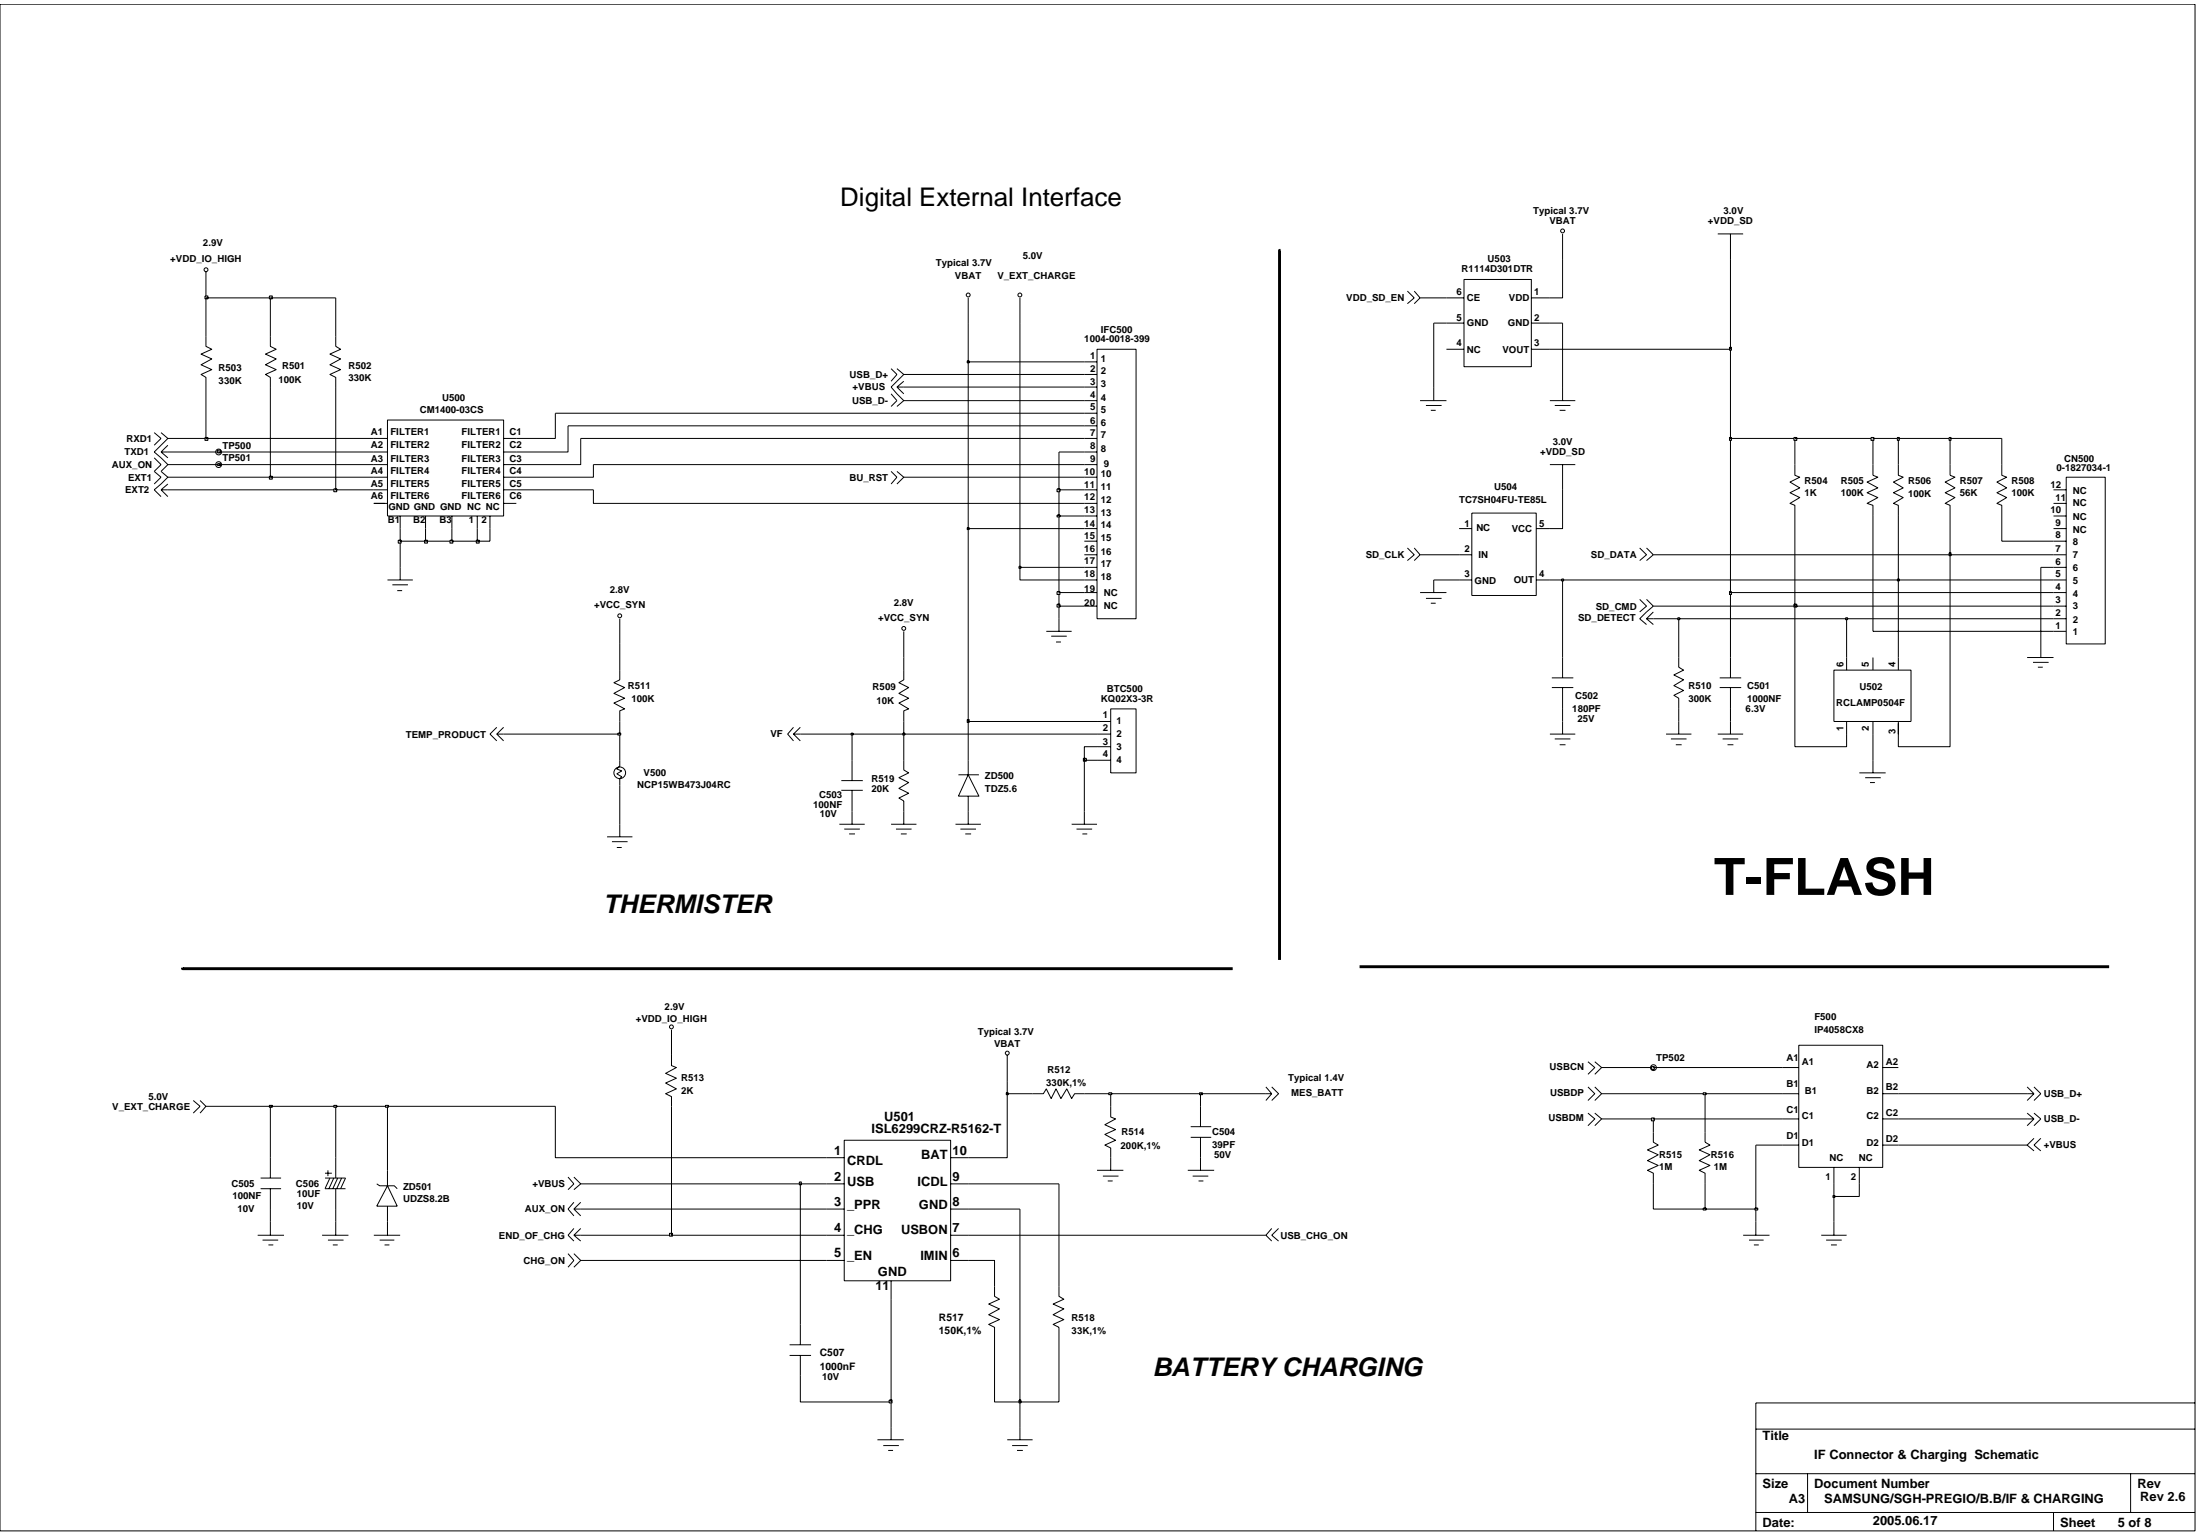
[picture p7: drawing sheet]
<svg xmlns="http://www.w3.org/2000/svg" width="192mm" height="134mm" viewBox="0 0 192 134" stroke-linecap="round" stroke-linejoin="round" font-family="sans-serif">
<g fill="none" stroke="#000" stroke-width=".09">
<path d="M13.5 39.9l.5 .6-.5 .6 .5 .5-.5 .6M13.5 37.7l.5 .5-.5 .6M14 37.7l.6 .5-1.1 1.2 1.1 1.1-.6 .6 .6 .5-1.1 1.1 .5 .6M14 39.4h.6M14 39.4l.6 .5M14.6 38.8l-.6 .6M18 29.4v.8l.5 .3-1 .4 1 .4-1 .5 1 .4-1 .5 .5 .2v.9M18 23.7v2.3M23.6 29.4v.8l.5 .3-.9 .4 .9 .4-.9 .5 .9 .4-.9 .5 .4 .2v.9M29.3 29.4v.8l.4 .3-.9 .4 .9 .4-.9 .5 .9 .4-.9 .5 .5 .2v.9M32.6 39.4h1.2M32.6 38.2h1.2"/>
<path d="M33.8 36.6h10.1v8.4h-10.1zM43.9 39.4h1.1M43.9 38.2h1.1M77.7 34.4l.5 .5-.5 .6M77.7 32.2l.5 .5-.5 .6M78.2 32.2l.6 .5-1.1 1.1 1.1 1.1-.6 .6M78.2 33.8h.6M78.2 33.8l.6 .6M78.8 33.3l-.6 .5M84.5 26v2.2M89 26v2.2M94.6 34.9h1.1"/>
<path d="M94.6 36h1.1M94.6 31.6h1.1M94.6 39.4h1.1M94.6 37.1h1.1M94.6 32.7h1.1M94.6 33.8h1.1M94.6 38.2h1.1M95.7 30.5h3.4v23.5h-3.4zM122.8 25.4l.6 .6-.6 .5M123.4 25.4l.5 .6-.5 .5M123.9 34.9h2.3M124.4 35.4h1.4"/>
<path d="M124.8 35.8h.4M125.1 33.8v1.1M126.2 28.2h1.5M126.2 30.5h1.5M126.2 26h1.5M127.7 24.4h5.9v7.6h-5.9zM133.6 28.2h1.6M133.6 30.5h1.6M133.6 26h1.6M135.2 34.9h2.2M135.6 35.4h1.4M136.1 35.8h.5"/>
<path d="M136.3 20.4v2.2M136.3 33.8v1.1M149.8 20.4h2.3M151 20.4v2.2M14 42.7l.6 .6M14 42.7h.6M14.6 42.2l-.6 .5M32.6 42.7h1.2M32.6 40.5h1.2M32.6 41.6h1.2M32.6 43.9h1.2M33.8 50.6h2.2"/>
<path d="M34.2 51h1.4M34.7 51.5h.4M34.9 45v1.1M34.9 49.5v1.1M37.1 45v1.1M39.4 45v1.1M41.6 45v1.1M42.7 45v1.1M43.9 42.7h1.1M43.9 40.5h1.1M43.9 41.6h1.1M43.9 43.9h1.1"/>
<path d="M54.1 58.4v.9l-.5 .2 .9 .5-.9 .5 .9 .4-.9 .4 .9 .5-.4 .2v.9M54.1 54v2.2M77.7 41.1l.5 .5-.5 .6M78.2 41.1l.6 .5-.6 .6M78.8 58.4v.9l-.4 .2 .9 .5-.9 .5 .9 .4-.9 .4 .9 .5-.5 .2v.9M78.8 55.1v2.2M91.3 55.1h2.2M91.7 55.5h1.4M92.1 56h.4M92.4 54v1.1M94.6 50.6h1.1M94.6 46.1h1.1"/>
<path d="M94.6 48.4h1.1M94.6 42.7h1.1M94.6 40.5h1.1M94.6 41.6h1.1M94.6 43.9h1.1M94.6 45h1.1M94.6 52.9h1.1M94.6 47.2h1.1M94.6 49.5h1.1M94.6 51.7h1.1M122.8 47.8l.6 .6-.6 .5M123.4 47.8l.5 .6-.5 .5"/>
<path d="M123.9 51.7h2.3M124.4 52.2h1.4M124.8 52.6h.4M125.1 50.6v1.1M127.3 50.6h1.1M127.3 46.1h1.1M127.3 48.4h1.1M128.4 44.8h5.6v7.1h-5.6zM134 50.6h1.2M134 46.1h1.2M135.2 40.5h2.2M135.4 60h1.8"/>
<path d="M135.4 59.1h1.8M136.3 40.5v2.2M136.3 57.3v1.8M136.3 60v1.8M143 52.3l.6 .6-.6 .5M143 47.8l.6 .6-.6 .5M143.6 52.3l.6 .6-1.2 1.1 .6 .5M143.6 47.8l.6 .6-.6 .5M143.6 54h.6M144.2 53.4l-.6 .6 .6 .5M146.4 57.3v.9l.5 .2-.9 .5 .9 .4-.9 .5 .9 .4-.9 .4 .4 .3v.9M150 60h1.9"/>
<path d="M150 59.1h1.9M151 57.3v1.8M151 60v1.8M156.6 40.5v1l.4 .1-.9 .4 .9 .6-.9 .4 .9 .4-.9 .5 .5 .2v.9M160 58.4h6.7v4.5h-6.7zM161.1 57.3v1.1M163.4 40.5v1l.4 .1-.9 .4 .9 .6-.9 .4 .9 .4-.9 .5 .5 .2v.9M163.4 57.3v1.1M165.6 40.5v1l.4 .1-.8 .4 .8 .6-.8 .4 .8 .4-.8 .5 .4 .2v.9M165.6 57.3v1.1M170.1 40.5v1l.4 .1-.8 .4 .8 .6-.8 .4 .8 .4-.8 .5 .4 .2v.9M174.6 40.5v1l.4 .1-.8 .4 .8 .6-.8 .4 .8 .4-.8 .5 .4 .2v.9"/>
<path d="M176.8 57.3h2.3M177.3 57.8h1.4M177.8 58.2h.4M178 56.2v1.1M179.1 50.6h1.1M179.1 46.1h1.1M179.1 48.4h1.1M179.1 42.7h1.1M179.1 43.9h1.1M179.1 45h1.1M179.1 52.9h1.1M179.1 47.2h1.1"/>
<path d="M179.1 49.5h1.1M179.1 51.7h1.1M179.1 55.1h1.1M179.1 54h1.1M180.2 41.6h3.4v14.6h-3.4zM43.3 64h.6M43.3 63.4l-.6 .6 .6 .6M43.3 64l.6 .6M43.9 63.4l-.6 .6M53 73h2.2M53.4 73.4h1.3M53.8 73.9h.4"/>
<path d="M54.1 66.3v.5l-.3 .3 .4 .1-.4 .3 .4 .2-.1 .2v.6M54.1 71.9v1.1M69.2 64h.6M69.2 63.4l-.5 .6 .5 .6M69.2 64l.6 .6M69.8 63.4l-.6 .6M73.2 71.9h2.2M73.4 68.1h1.9M73.4 68.9h1.9M73.6 72.3h1.4M74.1 72.7h.5M74.3 66.3v1.8"/>
<path d="M74.3 68.9v3M77.7 71.9h2.2M78.2 72.3h1.3M78.6 72.7h.5M78.8 66.3v.9l.5 .2-.9 .4 .9 .5-.9 .5 .9 .4-.9 .4 .4 .3v2M83.4 71.9h2.2M83.6 67.6h1.8M83.8 72.3h1.3M84.2 72.7h.5M84.5 67.6l.9 1.8h-1.8zM84.5 66.3v1.3M84.5 69.4v2.5"/>
<path d="M93.5 71.9h2.2M93.9 72.3h1.4M94.4 72.7h.4M94.6 70.8v1.1M95.7 64h1.2M95.7 62.9h1.2M95.7 66.3h1.2M95.7 65.1h1.2M96.9 61.8h2.2v5.6h-2.2zM135.2 64h2.2M135.6 64.4h1.4M136.1 65h.5"/>
<path d="M136.3 62.9v1.1M145.3 64h2.2M145.8 64.4h1.3M146.2 65h.5M146.4 62.9v1.1M149.8 64h2.3M150.3 64.4h1.3M150.7 65h.5M151 62.9v1.1M161.1 62.9v1.1M162.2 67.4h2.3M162.7 67.8h1.4"/>
<path d="M163.1 68.3h.5M163.4 62.9v1.1M163.4 66.3v1.1M165.6 62.9v1.1v-.9M16.9 96l.6 .5-.6 .6M17.5 96l.5 .5-.5 .6M58.6 89.8v3.1l.4 .2-.9 .5 .9 .4-.9 .5 .9 .5-.9 .4 .5 .2v.9M73.6 99.5h9.3v12.2h-9.3zM87.9 92v2.3M90.1 95.4h.9l.3-.4 .4 .8 .4-.8 .4 .8 .6-.8 .4 .8 .2-.4h.9M96.9 96.5v.9l.4 .2-.9 .5 .9 .4-.9 .4 .9 .6-.9 .4 .5 .2v2M103.9 98.3h1.8"/>
<path d="M103.9 99.2h1.8M104.7 96.5v1.8M104.7 99.2v2.9M110.4 94.8l.5 .6M110.4 95.4h.5M110.9 94.8l.6 .6-.6 .6M110.9 95.4l-.5 .6M138.5 94.8l.6 .6-.6 .6M138.5 97.1l.6 .5-.6 .6M138.5 92.6l.6 .5-.6 .6M139.1 97.1l.6 .5-.6 .6M139.1 92.6l.6 .5-.6 .6"/>
<path d="M139.1 94.8l.6 .6-.6 .6M144.2 98.8v.8l.5 .3-1 .4 1 .4-1 .5 1 .4-1 .5 .5 .2v1M148.7 98.8v.8l.5 .3-1 .4 1 .4-1 .5 1 .4-1 .5 .5 .2v1M155.5 95.4h1.4M155.5 97.6h1.4M155.5 99.9h1.4M155.5 93.1h1.4M156.9 91.2h7.3v10.6h-7.3zM164.2 95.4h1.4M164.2 97.6h1.4M164.2 99.9h1.4M164.2 93.1h1.4"/>
<path d="M176.8 95.4h.6M176.8 97.1l.6 .5M176.8 97.6h.6M176.8 94.8l.6 .6M177.4 99.3l-.6 .6 .6 .5M177.4 97.1l.6 .5-.6 .6M177.4 97.6l-.6 .6M177.4 94.8l.6 .6-.6 .6M177.4 95.4l-.6 .6M178 99.3l-.6 .6 .6 .5M22.5 107.7h2.3M22.7 103.7h1.8"/>
<path d="M22.7 102.7h1.8M22.9 108.2h1.4M23.4 108.6h.4M23.6 101v1.7M23.6 103.7v1.8M23.6 106.6v1.1M28.1 107.7h2.3M28.4 102.7h1.7l-.4 1M28.4 102.3h.5M28.6 102.1v.5M28.6 108.2h1.4M28.8 102.7l-.4 1h1.7"/>
<path d="M29 108.6h.5M29.1 102.7l-.4 1M29.3 101v1.7M29.3 103.7v1.8M29.3 106.6v1.1M29.5 102.7l-.5 1M29.8 102.7l-.4 1M32.6 107.7h2.3M32.9 103.3l.2 .1h1.3l.3 .3M33.1 108.2h1.3M33.5 108.6h.5M33.8 102.1v1.3"/>
<path d="M33.8 105.2v2.5M33.8 103.4l.9 1.8h-1.8zM49.6 109.3l.5 .6-.5 .6M49.6 102.7l.5 .6-.5 .5M50.1 102.7l.6 .6-.6 .5M50.1 104.9l-.5 .6 .5 .5M50.1 105.5l.6 .5M50.1 105.5h.6M50.1 109.3l.6 .6-.6 .6M50.1 107.7h.6M50.1 107.1l-.5 .6 .5 .5M50.1 107.7l.6 .5"/>
<path d="M50.7 104.9l-.6 .6M50.7 107.1l-.6 .6M68.9 118.2h1.9M68.9 117.3h1.9M69.8 118.2v4.1h7.9v3.3M69.8 115.5v1.8M72.1 105.5h1.5M72.1 107.7h1.5M72.1 103.3h1.5M72.1 109.9h1.5M72.1 101h1.5M77.7 111.7v1.6"/>
<path d="M82.9 105.5h1.6M82.9 107.7h1.6M82.9 103.3h1.6M82.9 109.9h1.6M82.9 101h1.6M86.8 112.2v.9l.4 .2-1 .4 1 .5-1 .5 1 .4-1 .4 .6 .3v.9M92.4 112.2v.9l.4 .2-.9 .4 .9 .5-.9 .5 .9 .4-.9 .4 .5 .3v.9M95.7 102.1h2.3M96.2 102.6h1.4M96.6 103h.5M103.6 102.1h2.3M104 102.6h1.4"/>
<path d="M104.6 103h.4M110.9 107.1l-.5 .6 .5 .5M111.5 107.1l-.6 .6 .6 .5M152.1 107.7h2.3M152.6 108.2h1.2M153 108.6h.4M153.2 106.6v1.1M158.9 107.7h2.2M159.3 108.2h1.4M159.7 108.6h.5M160 101.8v1.5M160 106.6v1.1"/>
<path d="M162.2 101.8v1.5M76.5 125.6h2.3M77.1 126.1h1.3M77.5 126.5h.4M87.9 125.6h2.2M88.3 126.1h1.4M88.7 126.5h.5M89 122.3v3.3"/>
<circle cx="18" cy="23.5" r=".17"/>
<circle cx="19.1" cy="39.4" r=".25"/>
<circle cx="84.5" cy="25.7" r=".17"/>
<circle cx="89" cy="25.7" r=".17"/>
<circle cx="136.3" cy="20.1" r=".17"/>
<circle cx="19.1" cy="40.5" r=".25"/>
<circle cx="54.1" cy="53.7" r=".17"/>
<circle cx="78.8" cy="54.8" r=".17"/>
<circle cx="54.1" cy="67.4" r=".51"/>
<circle cx="58.6" cy="89.6" r=".17"/>
<circle cx="87.9" cy="91.9" r=".17"/>
<circle cx="144.2" cy="93.1" r=".25"/>
</g>
<path d="M77.6 122.1h.2v.3h-.2z" fill-rule="evenodd" fill="#c2c2c2"/>
<path d="M77.7 113.3v9M86.8 116.7v5.6h2.2M77.6 122.1h.2v.3h-.2z" fill="none" stroke="#000" stroke-width=".09"/>
<path d="M88.9 122.1h.2v.3h-.2z" fill-rule="evenodd" fill="#c2c2c2"/>
<path d="M50.7 109.9h21.4M50.7 107.7h7.9M69.8 103.3v12.2M84.5 109.9h2.3v2.3M89 105.5v16.8h3.4v-5.6M92.4 103.3v8.9M88.9 122.1h.2v.3h-.2z" fill="none" stroke="#000" stroke-width=".09"/>
<path d="M58.4 107.6h.3v.2h-.3z" fill-rule="evenodd" fill="#c2c2c2"/>
<path d="M58.6 96.5v11.2h13.5M23.6 105.5v1.1M29.3 105.5v1.1M50.7 105.5h21.4M58.4 107.6h.3v.2h-.3zM84.5 107.7h25.9M84.5 105.5h4.5M144.2 103.3v2.2h4.5M153.2 105.5v1.1M160 104.4v2.2" fill="none" stroke="#000" stroke-width=".09"/>
<path d="M148.6 105.4h.2v.1h-.2z" fill-rule="evenodd" fill="#c2c2c2"/>
<path d="M148.6 105.4h.2v.1h-.2zM148.7 103.3v2.2h4.5" fill="none" stroke="#000" stroke-width=".09"/>
<path d="M153.1 105.4h.2v.1h-.2z" fill-rule="evenodd" fill="#c2c2c2"/>
<path d="M153.2 99.9v5.6M153.1 105.4h.2v.1h-.2z" fill="none" stroke="#000" stroke-width=".09"/>
<path d="M159.9 104.3h.2v.1h-.2z" fill-rule="evenodd" fill="#c2c2c2"/>
<path d="M50.7 103.3h19.1M159.9 104.3h.2v.1h-.2zM160 103.3v1.1h2.2v-1.1" fill="none" stroke="#000" stroke-width=".09"/>
<path d="M69.7 103.1h.2v.2h-.2z" fill-rule="evenodd" fill="#c2c2c2"/>
<path d="M23.6 96.5v4.5M29.3 96.5v4.5M33.8 96.5v5.6M48.4 96.5v4.5h23.7M87.9 95.4v5.6h-3.4M139.7 97.6h4.5v1.2M148.7 95.4v3.4M153.2 99.9h2.3M165.6 99.9h11.2M69.7 103.1h.2v.2h-.2zM69.8 103.3h2.3M84.5 103.3h7.9" fill="none" stroke="#000" stroke-width=".09"/>
<path d="M144.1 97.5h.2v.3h-.2z" fill-rule="evenodd" fill="#c2c2c2"/>
<path d="M18 96.5h5.6M144.1 97.5h.2v.3h-.2zM144.2 97.6h11.3M165.6 97.6h11.2" fill="none" stroke="#000" stroke-width=".09"/>
<path d="M23.5 96.4h.3v.2h-.3z" fill-rule="evenodd" fill="#c2c2c2"/>
<path d="M23.5 96.4h.3v.2h-.3zM23.6 96.5h5.7" fill="none" stroke="#000" stroke-width=".09"/>
<path d="M29.1 96.4h.3v.2h-.3z" fill-rule="evenodd" fill="#c2c2c2"/>
<path d="M29.1 96.4h.3v.2h-.3zM29.3 96.5h4.5" fill="none" stroke="#000" stroke-width=".09"/>
<path d="M33.6 96.4h.3v.2h-.3z" fill-rule="evenodd" fill="#c2c2c2"/>
<path d="M33.6 96.4h.3v.2h-.3zM33.8 96.5h14.6M96.9 95.4v1.1M104.7 95.4v1.1" fill="none" stroke="#000" stroke-width=".09"/>
<path d="M87.8 95.3h.1v.2h-.1z" fill-rule="evenodd" fill="#c2c2c2"/>
<path d="M87.8 95.3h.1v.2h-.1zM87.9 94.3v1.1h2.2M94.6 95.4h2.3" fill="none" stroke="#000" stroke-width=".09"/>
<path d="M96.7 95.3h.3v.2h-.3z" fill-rule="evenodd" fill="#c2c2c2"/>
<path d="M96.7 95.3h.3v.2h-.3zM96.9 95.4h7.8" fill="none" stroke="#000" stroke-width=".09"/>
<path d="M104.6 95.3h.3v.2h-.3z" fill-rule="evenodd" fill="#c2c2c2"/>
<path d="M104.6 95.3h.3v.2h-.3zM104.7 95.4h5.7M139.7 95.4h9" fill="none" stroke="#000" stroke-width=".09"/>
<path d="M148.6 95.3h.2v.2h-.2z" fill-rule="evenodd" fill="#c2c2c2"/>
<path d="M139.7 93.1h4.5M148.6 95.3h.2v.2h-.2zM148.7 95.4h6.8M165.6 95.4h11.2" fill="none" stroke="#000" stroke-width=".09"/>
<path d="M144.1 93h.2v.3h-.2z" fill-rule="evenodd" fill="#c2c2c2"/>
<path d="M54.1 64v2.3M54.1 68.5v3.4M74.3 64v2.3M78.8 64v2.3M84.5 62.9v3.4M94.6 66.3v4.5M144.1 93h.2v.3h-.2zM144.2 93.1h11.3" fill="none" stroke="#000" stroke-width=".09"/>
<path d="M94.5 66.1h.3v.3h-.3z" fill-rule="evenodd" fill="#c2c2c2"/>
<path d="M156.6 52.9v12.2h4.5v-1.1M170.1 48.4v16.7h-4.5v-1.1M43.9 64h10.2M94.5 66.1h.3v.3h-.3zM95.7 65.1h-1.1v1.2h1.1M163.4 64v2.3" fill="none" stroke="#000" stroke-width=".09"/>
<path d="M53.9 63.9h.2v.2h-.2z" fill-rule="evenodd" fill="#c2c2c2"/>
<path d="M53.9 63.9h.2v.2h-.2zM54.1 62.9v1.1M69.8 64h4.5" fill="none" stroke="#000" stroke-width=".09"/>
<path d="M74.2 63.9h.2v.2h-.2z" fill-rule="evenodd" fill="#c2c2c2"/>
<path d="M74.2 63.9h.2v.2h-.2zM74.3 64h4.5" fill="none" stroke="#000" stroke-width=".09"/>
<path d="M78.8 63.9h.1v.2h-.1z" fill-rule="evenodd" fill="#c2c2c2"/>
<path d="M78.8 63.9h.1v.2h-.1zM78.8 62.9v1.1h16.9" fill="none" stroke="#000" stroke-width=".09"/>
<path d="M84.4 62.7h.1v.3h-.1z" fill-rule="evenodd" fill="#c2c2c2"/>
<g fill="none" stroke="#000" stroke-width=".09">
<path d="M54.1 56.2v2.2M78.8 57.3v1.1M84.5 46.1v16.8h11.2M92.4 52.9v1.1M136.3 50.6v6.7M144.2 54h2.2v3.3M151 51.7v5.6M161.1 54v3.3M163.4 45v10.1h15.7M165.6 50.6v6.7M178 49.5v6.7M84.4 62.8h.1v.2h-.1z"/>
<path d="M136.3 61.8v1.1M146.4 61.8v1.1M151 61.8v1.1"/>
</g>
<path d="M146.3 53.9h.2v.1h-.2z" fill-rule="evenodd" fill="#c2c2c2"/>
<path d="M146.4 53.9h.1v.2h-.1zM146.4 54h14.7" fill="none" stroke="#000" stroke-width=".09"/>
<path d="M161 53.9h.2v.1h-.2z" fill-rule="evenodd" fill="#c2c2c2"/>
<path d="M161 53.9h.2v.2h-.2zM161.1 54h18" fill="none" stroke="#000" stroke-width=".09"/>
<path d="M92.2 52.7h.3v.2h-.3z" fill-rule="evenodd" fill="#c2c2c2"/>
<path d="M92.2 52.7h.3v.3h-.3zM92.4 51.7v1.2h2.2M144.2 52.9h12.4" fill="none" stroke="#000" stroke-width=".09"/>
<path d="M156.5 52.7h.2v.2h-.2z" fill-rule="evenodd" fill="#c2c2c2"/>
<path d="M156.5 52.7h.2v.3h-.2zM156.6 45v7.9h22.5" fill="none" stroke="#000" stroke-width=".09"/>
<path d="M92.2 51.6h.3v.2h-.3z" fill-rule="evenodd" fill="#c2c2c2"/>
<path d="M92.2 51.6h.3v.3h-.3zM92.4 45v6.7h2.2" fill="none" stroke="#000" stroke-width=".09"/>
<path d="M150.9 51.6h.1v.2h-.1z" fill-rule="evenodd" fill="#c2c2c2"/>
<path d="M151 38.2v13.5h28.1M89 49.5v1.1h5.6M125.1 50.6h2.2M135.2 50.6h1.1M150.9 51.6h.1v.3h-.1z" fill="none" stroke="#000" stroke-width=".09"/>
<path d="M136.2 50.5h.2v.2h-.2z" fill-rule="evenodd" fill="#c2c2c2"/>
<path d="M136.2 50.5h.2v.2h-.2zM136.3 50.6h29.3" fill="none" stroke="#000" stroke-width=".09"/>
<path d="M165.5 50.5h.2v.2h-.2z" fill-rule="evenodd" fill="#c2c2c2"/>
<path d="M34.9 47.2v2.3M165.5 50.5h.2v.2h-.2zM165.6 45v5.6h13.5" fill="none" stroke="#000" stroke-width=".09"/>
<path d="M88.9 49.4h.2v.2h-.2z" fill-rule="evenodd" fill="#c2c2c2"/>
<path d="M89 28.2v21.3h5.6M88.9 49.4h.2v.2h-.2zM123.9 48.4h3.4M144.2 48.4h25.9M178 49.5h1.1" fill="none" stroke="#000" stroke-width=".09"/>
<path d="M170 48.2h.2v.3h-.2z" fill-rule="evenodd" fill="#c2c2c2"/>
<path d="M170 48.2h.2v.3h-.2zM170.1 45v3.4h9" fill="none" stroke="#000" stroke-width=".09"/>
<path d="M34.7 47.1h.3v.3h-.3z" fill="#c2c2c2"/>
<path d="M34.7 47.1h.3v.3h-.3zM34.9 46.1v1.1h2.2" fill="none" stroke="#000" stroke-width=".09"/>
<path d="M37 47.1h.3v.3h-.3z" fill="#c2c2c2"/>
<path d="M37 47.1h.3v.3h-.3zM37.1 46.1v1.1h2.3" fill="none" stroke="#000" stroke-width=".09"/>
<path d="M39.2 47.1h.3v.3h-.3z" fill="#c2c2c2"/>
<path d="M39.2 47.1h.3v.3h-.3zM39.4 46.1v1.1h2.2" fill="none" stroke="#000" stroke-width=".09"/>
<path d="M41.5 47.1h.3v.3h-.3z" fill="#c2c2c2"/>
<path d="M41.5 47.1h.3v.3h-.3zM41.6 46.1v1.1h1.1v-1.1M174.6 45v2.2h4.5" fill="none" stroke="#000" stroke-width=".09"/>
<path d="M84.4 46h.1v.2h-.1z" fill-rule="evenodd" fill="#c2c2c2"/>
<path d="M84.5 31.6v14.5h10.1M84.4 46h.1v.2h-.1zM136.3 42.7v3.4h-1.1" fill="none" stroke="#000" stroke-width=".09"/>
<path d="M92.2 44.9h.3v.2h-.3z" fill-rule="evenodd" fill="#c2c2c2"/>
<path d="M14.6 42.7h14.7M51.8 42.7v1.2h42.8M92.2 44.9h.3v.2h-.3zM92.4 42.7v2.3h2.2" fill="none" stroke="#000" stroke-width=".09"/>
<path d="M29.1 42.6h.3v.3h-.3z" fill-rule="evenodd" fill="#c2c2c2"/>
<path d="M29.3 33.8v8.9h3.3M29.1 42.6h.3v.3h-.3zM45 42.7h6.8" fill="none" stroke="#000" stroke-width=".09"/>
<path d="M92.2 42.6h.3v.3h-.3z" fill-rule="evenodd" fill="#c2c2c2"/>
<path d="M92.4 39.4v3.3h2.2M14.6 41.6h9M92.2 42.6h.3v.3h-.3z" fill="none" stroke="#000" stroke-width=".09"/>
<path d="M23.5 41.5h.3v.3h-.3z" fill-rule="evenodd" fill="#c2c2c2"/>
<path d="M23.6 33.8v7.8h9M14.6 40.5h4.5M23.5 41.5h.3v.3h-.3zM51.8 40.5v1.1h-6.8M78.8 41.6h15.8" fill="none" stroke="#000" stroke-width=".09"/>
<path d="M19 40.4h.2v.2h-.2z" fill-rule="evenodd" fill="#c2c2c2"/>
<path d="M14.6 39.4h4.5M50.7 38.2v2.3h-5.7M156.6 38.2v2.3M163.4 38.2v2.3M165.6 38.2v2.3M170.1 38.2v2.3M174.6 38.2v2.3M19 40.4h.2v.2h-.2zM19.1 40.5h13.5M51.8 40.5h42.8" fill="none" stroke="#000" stroke-width=".09"/>
<path d="M19 39.2h.2v.3h-.2z" fill-rule="evenodd" fill="#c2c2c2"/>
<path d="M14.6 38.2h3.4M19 39.3h.2v.2h-.2zM19.1 39.4h13.5M49.6 37.1v2.3h-4.6M92.4 39.4h2.2" fill="none" stroke="#000" stroke-width=".09"/>
<path d="M17.9 38.1h.2v.3h-.2z" fill-rule="evenodd" fill="#c2c2c2"/>
<path d="M17.9 38.2h.2v.2h-.2zM18 33.8v4.4h14.6M48.4 36v2.2h-3.4M50.7 38.2h43.9" fill="none" stroke="#000" stroke-width=".09"/>
<path d="M150.9 38.1h.1v.3h-.1z" fill-rule="evenodd" fill="#c2c2c2"/>
<path d="M150.9 38.2h.1v.2h-.1zM151 30.5v7.7h5.6" fill="none" stroke="#000" stroke-width=".09"/>
<path d="M156.5 38.1h.2v.3h-.2z" fill-rule="evenodd" fill="#c2c2c2"/>
<path d="M156.5 38.2h.2v.2h-.2zM156.6 38.2h6.8" fill="none" stroke="#000" stroke-width=".09"/>
<path d="M163.2 38.1h.3v.3h-.3z" fill-rule="evenodd" fill="#c2c2c2"/>
<path d="M163.2 38.2h.3v.2h-.3zM163.4 38.2h2.2" fill="none" stroke="#000" stroke-width=".09"/>
<path d="M165.5 38.1h.2v.3h-.2z" fill-rule="evenodd" fill="#c2c2c2"/>
<path d="M165.5 38.2h.2v.2h-.2zM165.6 38.2h4.5" fill="none" stroke="#000" stroke-width=".09"/>
<path d="M170 38.1h.2v.3h-.2z" fill-rule="evenodd" fill="#c2c2c2"/>
<path d="M48.4 36h46.2M49.6 37.1h45M78.8 34.9h15.8M78.8 33.8h15.8M78.8 32.7h15.8M125.1 28.2v5.6M136.3 28.2v5.6M170 38.2h.2v.2h-.2zM170.1 38.2h4.5" fill="none" stroke="#000" stroke-width=".09"/>
<path d="M84.4 31.5h.1v.1h-.1z" fill-rule="evenodd" fill="#c2c2c2"/>
<path d="M84.4 31.5h.1v.1h-.1zM84.5 28.2v3.4h10.1M135.2 30.5h15.8" fill="none" stroke="#000" stroke-width=".09"/>
<path d="M150.9 30.3h.1v.2h-.1z" fill-rule="evenodd" fill="#c2c2c2"/>
<path d="M18 26v3.4M23.6 26v3.4M29.3 26v3.4M125.1 28.2h1.1M135.2 28.2h1.1M150.9 30.3h.1v.2h-.1zM151 22.6v7.9" fill="none" stroke="#000" stroke-width=".09"/>
<path d="M17.9 25.8h.2v.3h-.2z" fill-rule="evenodd" fill="#c2c2c2"/>
<path d="M17.9 25.8h.2v.3h-.2zM18 26h5.6" fill="none" stroke="#000" stroke-width=".09"/>
<path d="M23.5 25.8h.3v.3h-.3z" fill-rule="evenodd" fill="#c2c2c2"/>
<path d="M0 .4h191.5v133.1h-191.5zM23.5 25.8h.3v.3h-.3zM23.6 26h5.7M123.9 26h2.3M136.3 22.6v3.4h-1.1M153.2 131.9h38.3M153.2 128.5h38.3M153.2 124.6h38.3M157.7 128.5v3.4M179.1 131.9v1.6M185.9 128.5v3.4M191.5 122.4h-38.3v11.1" fill="none" stroke="#000" stroke-width=".09"/>
<path d="M111.7 21.8h-.1v61.9M15.9 84.4v.1h91.6M118.6 84.3h65.4" fill="none" stroke="#000" stroke-width=".25"/>
<text font-size="4.5" x="149.5" y="78.1">T-FLASH</text>
<g font-size="2.2">
<text x="73.3" y="17.9">Digital External Interface</text>
<text x="52.6" y="79.7">THERMISTER</text>
<text x="100.5" y="120">BATTERY CHARGING</text>
</g>
<g font-size="1.1">
<text x="72.8" y="100.7">1</text>
<text x="73.9" y="101.6">CRDL</text>
<text x="76" y="98.8">ISL6299CRZ-R5162-T</text>
<text x="77.1" y="97.7">U501</text>
<text x="80.4" y="101.1">BAT</text>
<text x="83.1" y="100.7">10</text>
<text x="72.8" y="105.2">3</text>
<text x="72.8" y="103">2</text>
<text x="72.8" y="107.5">4</text>
<text x="73.9" y="105.4">_PPR</text>
<text x="73.9" y="103.4">USB</text>
<text x="73.9" y="107.6">_CHG</text>
<text x="78.6" y="107.6">USBON</text>
<text x="80" y="103.4">ICDL</text>
<text x="80.2" y="105.4">GND</text>
<text x="83.1" y="105.2">8</text>
<text x="83.1" y="103">9</text>
<text x="83.1" y="107.5">7</text>
<text x="72.8" y="109.7">5</text>
<text x="73.9" y="109.9">_EN</text>
<text x="76.4" y="112.5">11</text>
<text x="76.6" y="111.3">GND</text>
<text x="80.3" y="109.9">IMIN</text>
<text x="83.1" y="109.7">6</text>
<text x="153.8" y="125.6">Title</text>
<text x="153.8" y="129.8">Size</text>
<text x="156.1" y="131.1">A3</text>
<text x="158.3" y="127.2">IF Connector &amp; Charging Schematic</text>
<text x="158.3" y="129.8">Document Number</text>
<text x="159.1" y="131">SAMSUNG/SGH-PREGIO/B.B/IF &amp; CHARGING</text>
<text x="186.4" y="129.8">Rev</text>
<text x="186.7" y="130.9">Rev 2.6</text>
<text x="153.8" y="133.2">Date:</text>
<text x="163.4" y="133">2005.06.17</text>
<text x="179.7" y="133.2">Sheet</text>
<text x="184.7" y="133.2">5 of 8</text>
</g>
<g font-size=".9">
<text x="71.5" y="118.3">C507</text>
<text x="71.5" y="119.5">1000nF</text>
<text x="81.9" y="115.3">R517</text>
<text x="81.9" y="116.4">150K,1%</text>
</g>
<g font-size=".8">
<text x="14.9" y="22.8">+VDD_IO_HIGH</text>
<text x="17.7" y="21.5">2.9V</text>
<text x="81.6" y="23.2">Typical 3.7V</text>
<text x="89.2" y="22.6">5.0V</text>
<text x="127.5" y="23.7">R1114D301DTR</text>
<text x="129.8" y="22.9">U503</text>
<text x="133.7" y="18.7">Typical 3.7V</text>
<text x="135.2" y="19.5">VBAT</text>
<text x="149" y="19.5">+VDD_SD</text>
<text x="150.4" y="18.7">3.0V</text>
<text x="83.3" y="24.3">VBAT</text>
<text x="87" y="24.3">V_EXT_CHARGE</text>
<text x="94.6" y="29.9">1004-0018-399</text>
<text x="96" y="29">IFC500</text>
<text x="117.4" y="26.3">VDD_SD_EN</text>
<text x="127.1" y="25.7">6</text>
<text x="127.1" y="28">5</text>
<text x="128" y="26.3">CE</text>
<text x="128" y="28.5">GND</text>
<text x="131.5" y="28.5">GND</text>
<text x="131.6" y="26.3">VDD</text>
<text x="133.8" y="28">2</text>
<text x="133.8" y="25.7">1</text>
<text x="19.1" y="32.4">R503</text>
<text x="19.1" y="33.5">330K</text>
<text x="24.3" y="33.4">100K</text>
<text x="24.6" y="32.2">R501</text>
<text x="30.4" y="33.2">330K</text>
<text x="30.4" y="32.1">R502</text>
<text x="38.6" y="34.9">U500</text>
<text x="74.1" y="33">USB_D+</text>
<text x="74.3" y="35.2">USB_D-</text>
<text x="74.4" y="34.1">+VBUS</text>
<text x="95.1" y="33.6">3</text>
<text x="95.1" y="34.7">4</text>
<text x="95.1" y="35.8">5</text>
<text x="95.1" y="32.5">2</text>
<text x="95.1" y="31.3">1</text>
<text x="96" y="32.7">2</text>
<text x="96" y="33.8">3</text>
<text x="96" y="34.9">4</text>
<text x="96" y="31.6">1</text>
<text x="127.1" y="30.2">4</text>
<text x="128" y="30.8">NC</text>
<text x="131.1" y="30.8">VOUT</text>
<text x="133.8" y="30.2">3</text>
<text x="9.8" y="40.8">AUX_ON</text>
<text x="10.9" y="39.7">TXD1</text>
<text x="11" y="38.5">RXD1</text>
<text x="11.2" y="41.9">EXT1</text>
<text x="19.4" y="40.2">TP501</text>
<text x="19.4" y="39.1">TP500</text>
<text x="32.4" y="38">A1</text>
<text x="32.4" y="39.1">A2</text>
<text x="32.4" y="40.3">A3</text>
<text x="32.4" y="41.4">A4</text>
<text x="34.1" y="38">FILTER1</text>
<text x="34.1" y="39.1">FILTER2</text>
<text x="34.1" y="41.4">FILTER4</text>
<text x="34.1" y="40.3">FILTER3</text>
<text x="36.6" y="36">CM1400-03CS</text>
<text x="40.3" y="41.4">FILTER4</text>
<text x="40.3" y="38">FILTER1</text>
<text x="40.3" y="40.3">FILTER3</text>
<text x="40.3" y="39.1">FILTER2</text>
<text x="44.4" y="41.4">C4</text>
<text x="44.4" y="39.1">C2</text>
<text x="44.4" y="38">C1</text>
<text x="44.4" y="40.3">C3</text>
<text x="74.1" y="41.9">BU_RST</text>
<text x="94.6" y="41.4">10</text>
<text x="95.1" y="37">6</text>
<text x="95.1" y="38.1">7</text>
<text x="95.1" y="39.2">8</text>
<text x="95.1" y="40.3">9</text>
<text x="96" y="36">5</text>
<text x="96" y="37.1">6</text>
<text x="96" y="38.2">7</text>
<text x="96" y="39.4">8</text>
<text x="96" y="41.6">10</text>
<text x="96.3" y="40.8">9</text>
<text x="134.3" y="39.7">+VDD_SD</text>
<text x="135.5" y="38.8">3.0V</text>
<text x="179.4" y="41.1">0-1827034-1</text>
<text x="180.1" y="40.3">CN500</text>
<text x="10.9" y="43">EXT2</text>
<text x="32.4" y="42.5">A5</text>
<text x="32.4" y="43.6">A6</text>
<text x="33.8" y="45.6">B1</text>
<text x="33.9" y="44.5">GND GND GND NC NC</text>
<text x="34.1" y="42.5">FILTER5</text>
<text x="34.1" y="43.6">FILTER6</text>
<text x="36" y="45.6">B2</text>
<text x="38.3" y="45.6">B3</text>
<text x="40.3" y="42.5">FILTER5</text>
<text x="40.3" y="43.6">FILTER6</text>
<text x="40.9" y="45.6">1</text>
<text x="42" y="45.6">2</text>
<text x="44.4" y="42.5">C5</text>
<text x="44.4" y="43.6">C6</text>
<text x="94.6" y="42.5">11</text>
<text x="94.6" y="43.6">12</text>
<text x="94.6" y="44.7">13</text>
<text x="94.6" y="45.9">14</text>
<text x="94.6" y="47">15</text>
<text x="96" y="42.7">11</text>
<text x="96" y="43.9">12</text>
<text x="96" y="45">13</text>
<text x="96" y="46.1">14</text>
<text x="96" y="47.2">15</text>
<text x="127.3" y="43.9">TC7SH04FU-TE85L</text>
<text x="127.7" y="45.9">1</text>
<text x="128.8" y="46.3">NC</text>
<text x="130.3" y="42.7">U504</text>
<text x="131.9" y="46.4">VCC</text>
<text x="134.3" y="45.9">5</text>
<text x="157.4" y="42.2">R504</text>
<text x="157.4" y="43.3">1K</text>
<text x="160.6" y="42.2">R505</text>
<text x="160.6" y="43.3">100K</text>
<text x="166.4" y="43.3">100K</text>
<text x="166.4" y="42.2">R506</text>
<text x="171" y="42.2">R507</text>
<text x="171" y="43.3">56K</text>
<text x="175.5" y="43.3">100K</text>
<text x="175.5" y="42.2">R508</text>
<text x="178.9" y="44.8">10</text>
<text x="178.9" y="42.6">12</text>
<text x="179.3" y="47">8</text>
<text x="179.3" y="45.9">9</text>
<text x="179.3" y="43.7">11</text>
<text x="180.8" y="47.5">8</text>
<text x="180.8" y="46.4">NC</text>
<text x="180.8" y="45.3">NC</text>
<text x="180.8" y="44.2">NC</text>
<text x="180.8" y="43.1">NC</text>
<text x="51.8" y="53">+VCC_SYN</text>
<text x="53.2" y="51.7">2.8V</text>
<text x="78" y="52.8">2.8V</text>
<text x="94.6" y="51.7">19</text>
<text x="94.6" y="52.9">20</text>
<text x="94.6" y="48.1">16</text>
<text x="94.6" y="49.2">17</text>
<text x="94.6" y="50.3">18</text>
<text x="96" y="48.4">16</text>
<text x="96" y="49.5">17</text>
<text x="96" y="50.6">18</text>
<text x="96.3" y="52">NC</text>
<text x="96.3" y="53.1">NC</text>
<text x="119.1" y="48.7">SD_CLK</text>
<text x="127.7" y="50.3">3</text>
<text x="127.7" y="48.1">2</text>
<text x="128.6" y="50.9">GND</text>
<text x="129" y="48.6">IN</text>
<text x="132" y="50.8">OUT</text>
<text x="134.3" y="50.3">4</text>
<text x="138.8" y="48.7">SD_DATA</text>
<text x="139.2" y="53.2">SD_CMD</text>
<text x="179.3" y="53.7">2</text>
<text x="179.3" y="52.6">3</text>
<text x="179.3" y="51.4">4</text>
<text x="179.3" y="50.3">5</text>
<text x="179.3" y="49.2">6</text>
<text x="179.3" y="48.1">7</text>
<text x="180.8" y="53.1">3</text>
<text x="180.8" y="52">4</text>
<text x="180.8" y="50.9">5</text>
<text x="180.8" y="49.8">6</text>
<text x="180.8" y="48.6">7</text>
<text x="76.6" y="54.2">+VCC_SYN</text>
<text x="137.7" y="54.2">SD_DETECT</text>
<text x="160.8" y="58.2" transform="rotate(-90 160.8 58.2)">6</text>
<text x="163" y="58.2" transform="rotate(-90 163 58.2)">5</text>
<text x="165.3" y="58.2" transform="rotate(-90 165.3 58.2)">4</text>
<text x="179.3" y="54.8">1</text>
<text x="180.8" y="55.4">1</text>
<text x="180.8" y="54.3">2</text>
<text x="35.4" y="64.4">TEMP_PRODUCT</text>
<text x="54.8" y="60.1">R511</text>
<text x="55.1" y="61.2">100K</text>
<text x="67.2" y="64.3">VF</text>
<text x="76.1" y="60.1">R509</text>
<text x="76.5" y="61.4">10K</text>
<text x="96" y="61.2">KQ02X3-3R</text>
<text x="96.2" y="62.7">1</text>
<text x="96.2" y="63.8">2</text>
<text x="96.2" y="64.9">3</text>
<text x="96.5" y="60.4">BTC500</text>
<text x="97.4" y="63.2">1</text>
<text x="97.4" y="64.3">2</text>
<text x="97.4" y="65.5">3</text>
<text x="137.2" y="62.1">180PF</text>
<text x="137.4" y="61">C502</text>
<text x="137.6" y="62.9">25V</text>
<text x="147.3" y="60.1">R510</text>
<text x="147.3" y="61.2">300K</text>
<text x="152.3" y="62.1">6.3V</text>
<text x="152.4" y="60.1">C501</text>
<text x="152.4" y="61.2">1000NF</text>
<text x="160.2" y="61.6">RCLAMP0504F</text>
<text x="160.8" y="63.8" transform="rotate(-90 160.8 63.8)">1</text>
<text x="162.2" y="60.1">U502</text>
<text x="163" y="63.8" transform="rotate(-90 163 63.8)">2</text>
<text x="165.3" y="64" transform="rotate(-90 165.3 64)">3</text>
<text x="55.6" y="68.8">NCP15WB473J04RC</text>
<text x="56.1" y="67.7">V500</text>
<text x="70.9" y="70.4">100NF</text>
<text x="71.5" y="69.6">C503</text>
<text x="71.5" y="71.3">10V</text>
<text x="76" y="69.1">20K</text>
<text x="76" y="68.2">R519</text>
<text x="85.9" y="67.9">ZD500</text>
<text x="85.9" y="69.1">TDZ5.6</text>
<text x="96.2" y="66">4</text>
<text x="97.4" y="66.6">4</text>
<text x="55.5" y="89.1">+VDD_IO_HIGH</text>
<text x="58" y="88.1">2.9V</text>
<text x="158.3" y="88.9">F500</text>
<text x="12.9" y="96">5.0V</text>
<text x="59.4" y="94.3">R513</text>
<text x="59.4" y="95.4">2K</text>
<text x="85.3" y="90.3">Typical 3.7V</text>
<text x="86.7" y="91.3">VBAT</text>
<text x="91.3" y="94.7">330K,1%</text>
<text x="91.4" y="93.6">R512</text>
<text x="112.4" y="94.3">Typical 1.4V</text>
<text x="112.6" y="95.6">MES_BATT</text>
<text x="135.2" y="93.3">USBCN</text>
<text x="135.2" y="95.6">USBDP</text>
<text x="144.5" y="92.6">TP502</text>
<text x="155.8" y="94.8">B1</text>
<text x="155.8" y="92.6">A1</text>
<text x="157.2" y="92.9">A1</text>
<text x="157.4" y="95.4">B1</text>
<text x="158.3" y="90.1">IP4058CX8</text>
<text x="162.8" y="93.2">A2</text>
<text x="162.8" y="95.4">B2</text>
<text x="164.5" y="92.9">A2</text>
<text x="164.5" y="95.1">B2</text>
<text x="178.3" y="95.7">USB_D+</text>
<text x="9.8" y="96.8">V_EXT_CHARGE</text>
<text x="97.8" y="100.2">200K,1%</text>
<text x="97.8" y="99">R514</text>
<text x="105.7" y="100.1">39PF</text>
<text x="105.7" y="99">C504</text>
<text x="105.9" y="101">50V</text>
<text x="135.1" y="97.8">USBDM</text>
<text x="144.7" y="101">R515</text>
<text x="149.2" y="101">R516</text>
<text x="155.8" y="97">C1</text>
<text x="155.8" y="99.3">D1</text>
<text x="157.2" y="97.6">C1</text>
<text x="157.2" y="99.9">D1</text>
<text x="159.6" y="101.3">NC</text>
<text x="162.2" y="101.3">NC</text>
<text x="162.8" y="99.9">D2</text>
<text x="162.8" y="97.6">C2</text>
<text x="164.5" y="99.6">D2</text>
<text x="164.5" y="97.4">C2</text>
<text x="178.3" y="100.2">+VBUS</text>
<text x="178.3" y="97.9">USB_D-</text>
<text x="20.2" y="103.5">C505</text>
<text x="20.3" y="104.6">100NF</text>
<text x="20.7" y="105.7">10V</text>
<text x="25.8" y="103.5">C506</text>
<text x="25.9" y="104.4">10UF</text>
<text x="25.9" y="105.5">10V</text>
<text x="35.2" y="103.8">ZD501</text>
<text x="35.2" y="104.9">UDZS8.2B</text>
<text x="45.8" y="105.7">AUX_ON</text>
<text x="46.5" y="103.6">+VBUS</text>
<text x="144.7" y="102.1">1M</text>
<text x="149.5" y="102.1">1M</text>
<text x="159.2" y="103">1</text>
<text x="161.5" y="103">2</text>
<text x="43.5" y="108">END_OF_CHG</text>
<text x="45.7" y="110.2">CHG_ON</text>
<text x="111.7" y="108">USB_CHG_ON</text>
<text x="93.5" y="116.4">33K,1%</text>
<text x="93.5" y="115.3">R518</text>
<text x="71.7" y="120.3">10V</text>
</g>
</svg>
